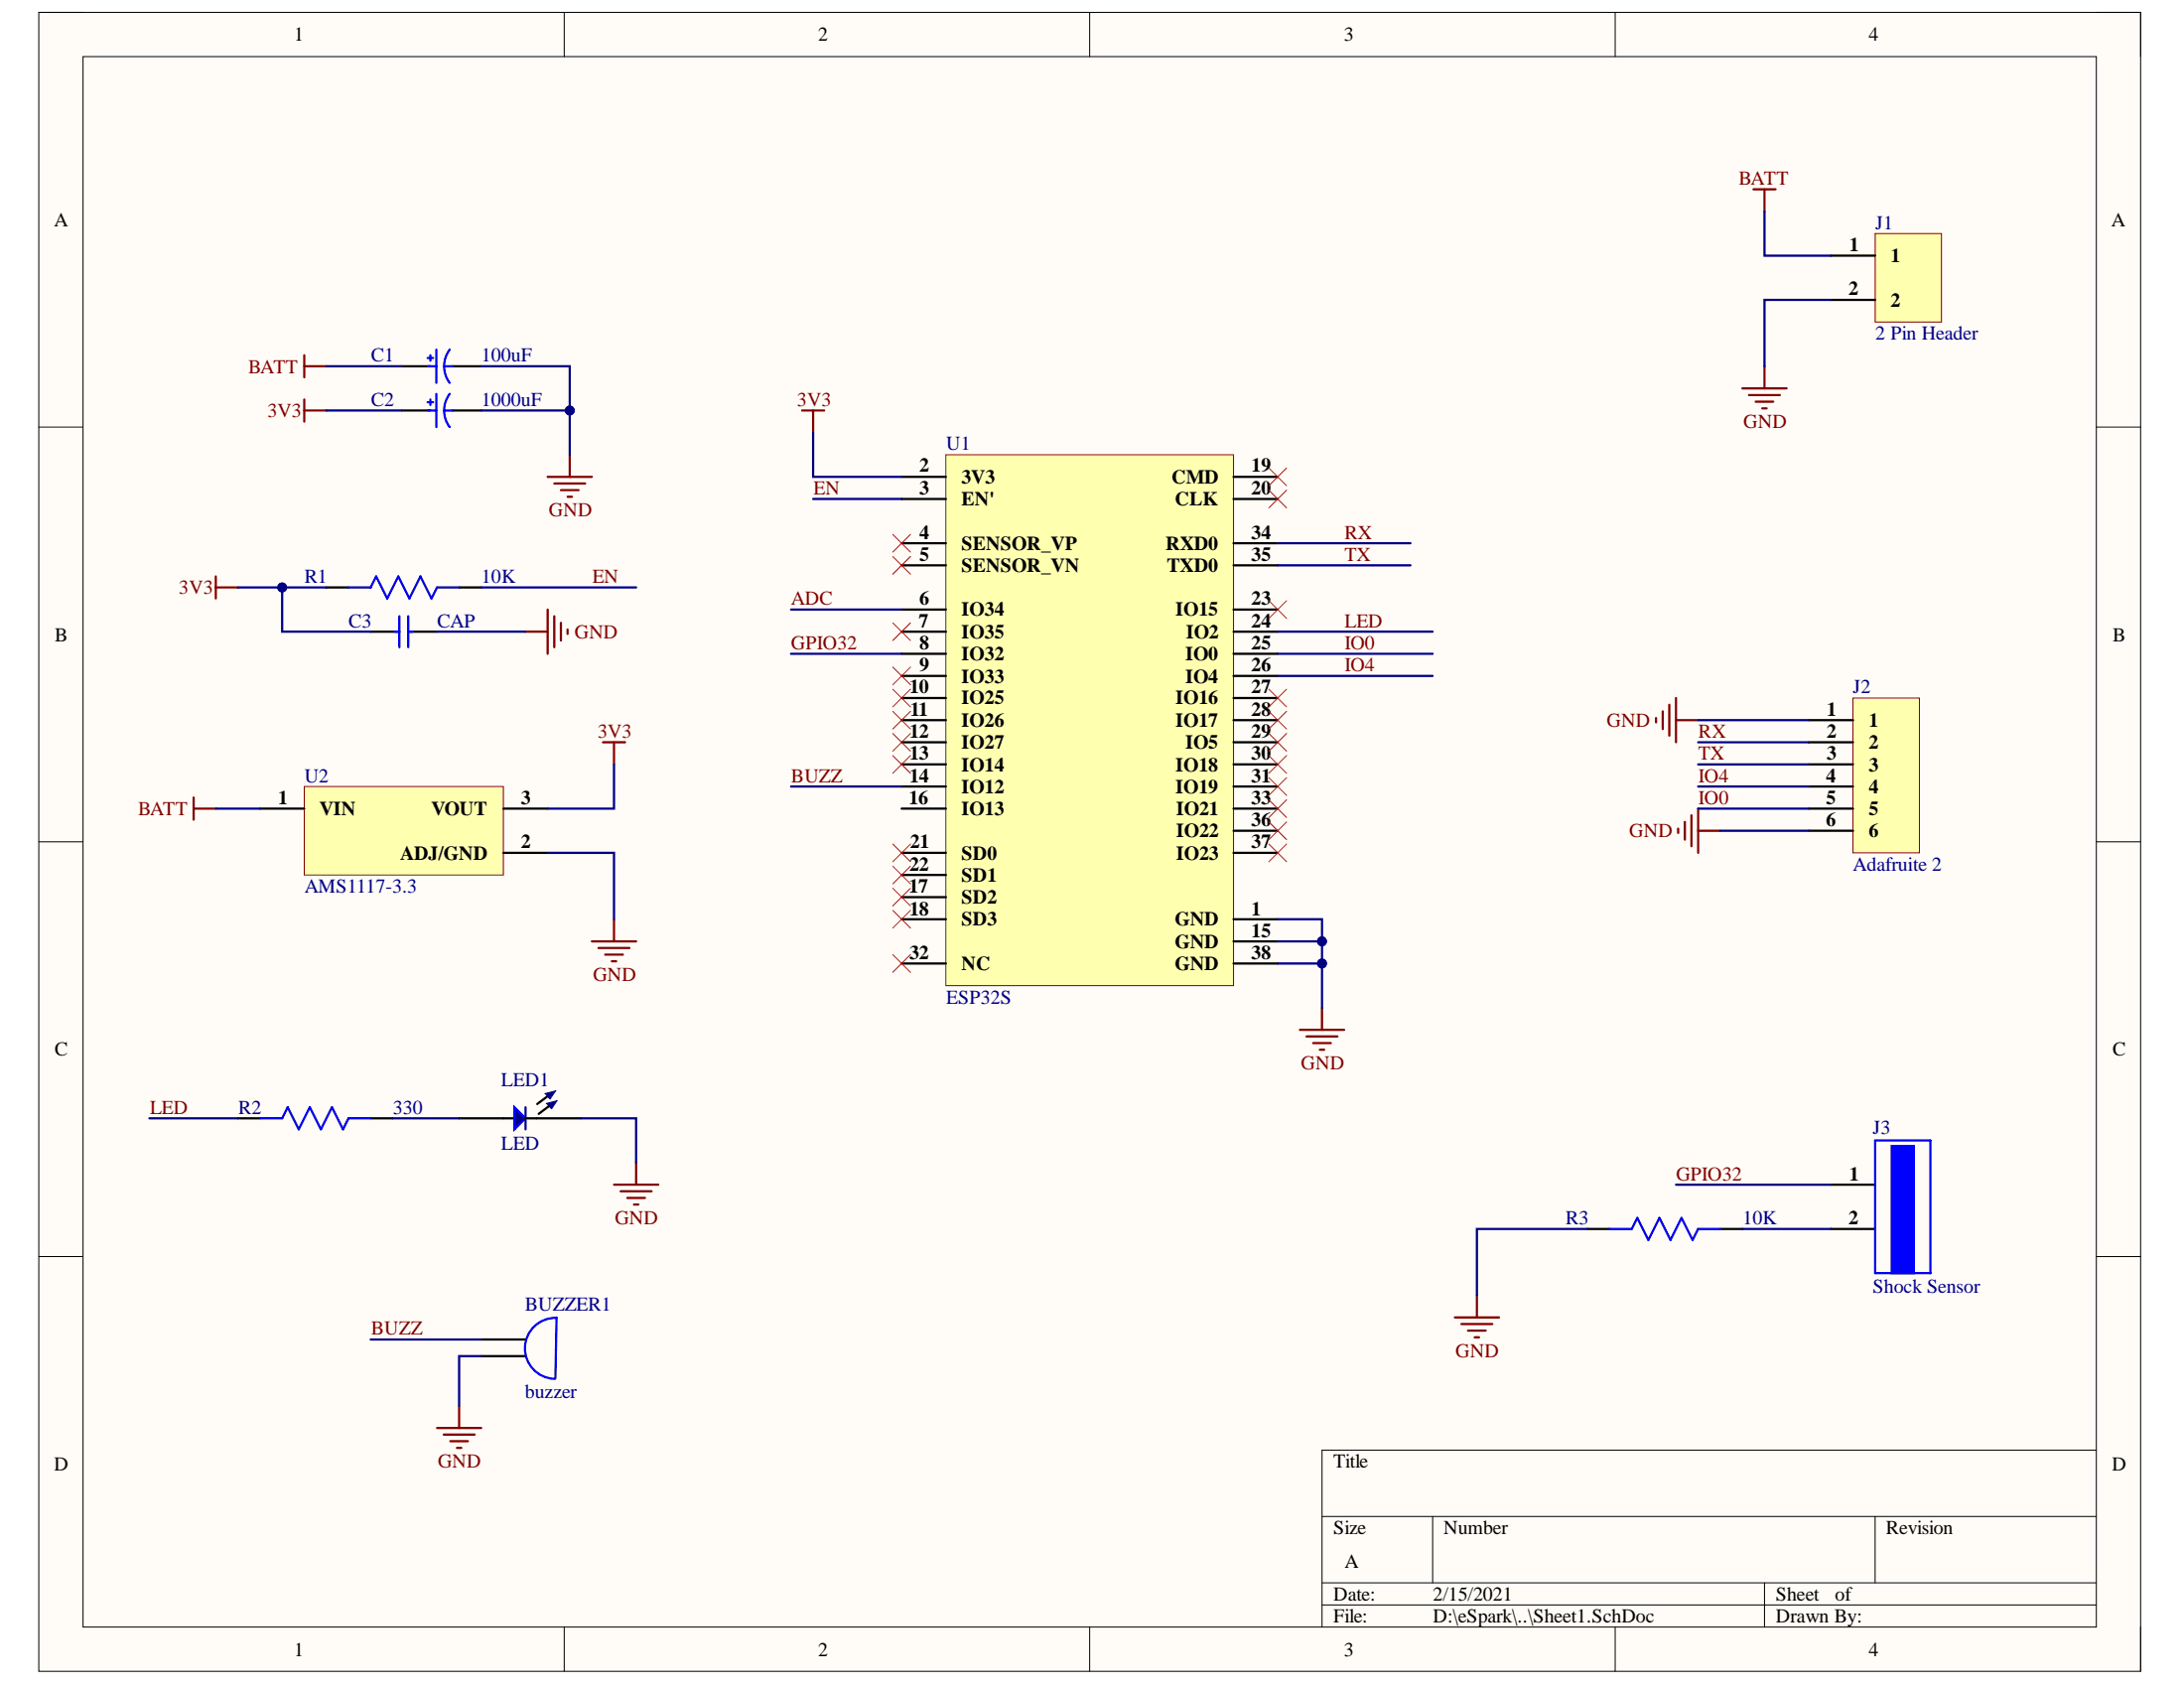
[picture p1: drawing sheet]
<svg xmlns="http://www.w3.org/2000/svg" width="279mm" height="216mm" viewBox="0 0 279 216" stroke-linecap="round" stroke-linejoin="round" font-family="sans-serif">
<path d="M5 1.6h268.8v212.2h-268.8z" fill-rule="evenodd" fill="#fffcf8"/>
<path d="M5 1.6h268.8v212.2h-268.8z" fill="none" stroke="#000" stroke-width=".13"/>
<path d="M10.6 7.2h257.6v200.9h-257.6z" fill-rule="evenodd" fill="#fffcf8"/>
<g fill="none" stroke="#000" stroke-width=".13">
<path d="M5 1.6h5.6M10.6 7.2h257.6v200.9h-257.6zM72.2 1.6v5.6M139.4 1.6v5.6M206.6 1.6v5.6M268.2 1.6h5.6v5.6M5 54.6h5.6M268.2 54.6h5.6M5 107.7h5.6M268.2 107.7h5.6M5 160.7h5.6M268.2 160.7h5.6"/>
<path d="M169.1 194h99.1M183.3 194v8.4M239.9 194v8.4M268.2 185.5h-99.1v22.6M72.2 208.1v5.7M139.4 208.1v5.7M169.1 202.4h99.1M169.1 205.3h99.1M206.6 208.1v5.7M225.7 202.4v5.7M273.8 208.1v5.7"/>
</g>
<path d="M121 58.2h36.8v67.9h-36.8z" fill-rule="evenodd" fill="#ffffb0"/>
<path d="M121 58.2h36.8v67.9h-36.8z" fill="none" stroke="#800000" stroke-width=".13"/>
<g fill="none" stroke="#000" stroke-width=".29">
<path d="M115.3 61h5.7M115.3 63.8h5.7M115.3 69.5h5.7M115.3 72.3h5.7M115.3 78h5.7M157.8 61h5.7M157.8 63.8h5.7M157.8 69.5h5.7M157.8 72.3h5.7M157.8 78h5.7M115.3 80.8h5.7M115.3 83.6h5.7"/>
<path d="M115.3 86.5h5.7M115.3 89.3h5.7M115.3 92.1h5.7M115.3 94.9h5.7M115.3 97.8h5.7M157.8 80.8h5.7M157.8 83.6h5.7M157.8 86.5h5.7M157.8 89.3h5.7M157.8 92.1h5.7M157.8 94.9h5.7M157.8 97.8h5.7"/>
<path d="M115.3 117.6h5.7M115.3 100.6h5.7M115.3 103.4h5.7M115.3 114.7h5.7M115.3 109.1h5.7M115.3 111.9h5.7M157.8 117.6h5.7M157.8 100.6h5.7M157.8 103.4h5.7M157.8 109.1h5.7M157.8 106.3h5.7M115.3 123.2h5.7"/>
<path d="M157.8 120.4h5.7M157.8 123.2h5.7"/>
</g>
<path d="M102.6 52.5h2.8M104 52.5v2.8" fill="none" stroke="#800000" stroke-width=".29"/>
<path d="M239.9 29.9h8.5v11.3h-8.5z" fill-rule="evenodd" fill="#ffffb0"/>
<path d="M239.9 29.9h8.5v11.3h-8.5z" fill="none" stroke="#800000" stroke-width=".13"/>
<path d="M234.2 32.7h5.7M234.2 38.4h5.7M234.2 151.5h5.7M234.2 157.2h5.7" fill="none" stroke="#000" stroke-width=".29"/>
<path d="M222.9 49.7h5.7M223.7 50.5h4M224.6 51.4h2.3M225.4 52.2h.6M225.7 46.8v2.9M24.8 102v2.8M24.8 103.4h2.8" fill="none" stroke="#800000" stroke-width=".29"/>
<path d="M239.9 145.9h7.1v16.9h-7.1z" fill="none" stroke="#00f" stroke-width=".29"/>
<path d="M242 146.6h2.8v16.2h-2.8z" fill-rule="evenodd" fill="#00f"/>
<path d="M242 146.6h2.8v16.2h-2.8z" fill="none" stroke="#00f" stroke-width=".29"/>
<path d="M237.1 89.3h8.4v19.8h-8.4z" fill-rule="evenodd" fill="#ffffb0"/>
<path d="M237.1 89.3h8.4v19.8h-8.4z" fill="none" stroke="#800000" stroke-width=".13"/>
<path d="M231.4 92.1h5.7M231.4 94.9h5.7M231.4 97.8h5.7M231.4 100.6h5.7M231.4 103.4h5.7M231.4 106.3h5.7" fill="none" stroke="#000" stroke-width=".29"/>
<path d="M38.9 100.6h25.5v11.3h-25.5z" fill-rule="evenodd" fill="#ffffb0"/>
<path d="M38.9 100.6h25.5v11.3h-25.5z" fill="none" stroke="#800000" stroke-width=".13"/>
<path d="M41.8 75.1h2.8M58.7 75.1h2.9M33.3 103.4h5.6M64.4 103.4h5.7M64.4 109.1h5.7M58.7 143h7.1M68.6 143h5.7M203.1 157.2h2.8M220.1 157.2h2.8" fill="none" stroke="#000" stroke-width=".29"/>
<g fill="none" stroke="#800000" stroke-width=".29">
<path d="M224.3 24.2h2.8M225.7 24.2v2.8M27.6 73.7v2.9M27.6 75.1h2.8M77.1 94.9h2.9M78.6 94.9v2.9M211.9 91.8v.6M212.7 91v2.2M213.6 90.1v4M214.4 89.3v5.6M214.4 92.1h2.8M78.6 117.6v2.8"/>
<path d="M214.7 106v.5M215.5 105.1v2.3M216.4 104.3v3.9M217.2 103.4v5.7M217.2 106.3h2.9M75.7 120.4h5.7M76.6 121.2h3.9M77.4 122.1h2.3M78.3 122.9h.5M166.3 131.7h5.7M167.1 132.6h4M168 133.4h2.3"/>
<path d="M168.8 134.3h.6M169.1 128.9v2.8M186.1 168.5h5.7M187 169.3h3.9M187.8 170.2h2.3M188.7 171h.5M188.9 165.7v2.8"/>
</g>
<path d="M44.6 75.1h2.8l.7-1.4 1.4 2.9 1.5-2.9 1.4 2.9 1.4-2.9 1.4 2.9 .7-1.5h2.8M205.9 157.2h2.9l.7-1.4 1.4 2.8 1.4-2.8 1.4 2.8 1.4-2.8 1.4 2.8 .7-1.4h2.9" fill="none" stroke="#00f" stroke-width=".29"/>
<path d="M114.2 116.4l2.3 2.3M116.5 116.4l-2.3 2.3" fill="none" stroke="#f00" stroke-width=".13"/>
<path d="M65.8 141.6l1.4 1.4-1.4 1.5z" fill="#0c0087"/>
<path d="M65.8 141.6l1.4 1.4-1.4 1.5z" fill="none" stroke="#00f" stroke-width=".29"/>
<path d="M67.2 141.6v2.9" fill="none" stroke="#11037f" stroke-width=".29"/>
<path d="M70.1 140.2l-1.4 1" fill="none" stroke="#000" stroke-width=".29"/>
<path d="M69.7 139.9l1.4-.4-.7 1z" fill-rule="evenodd" fill="#0c0087"/>
<path d="M69.7 139.9l1.4-.4-.7 1z" fill="none" stroke="#0c0087" stroke-width=".13"/>
<path d="M69.9 141.1l1.4-.3-.7 1z" fill-rule="evenodd" fill="#0c0087"/>
<path d="M69.9 141.1l1.4-.3-.7 1z" fill="none" stroke="#0c0087" stroke-width=".13"/>
<path d="M51.4 46.8h3.7M51.4 52.5h3.7M57.9 46.8h3.7M57.9 52.5h3.7M47.4 80.8h3.7M52.2 80.8h3.7M30.4 143h2.9M47.4 143h2.8M67.2 143h1.4M70.2 141.5l-1.3 1M61.6 171.3h5.6M61.6 173.5h5.6" fill="none" stroke="#000" stroke-width=".29"/>
<g fill="none" stroke="#00f" stroke-width=".29">
<path d="M54.7 45.8h.7M54.7 51.4h.7M54.8 46.8h1M54.8 52.5h1M55.1 45.4v.7M55.1 51.1v.7M55.8 44.7v4.3M55.8 50.4v4.2M56.8 46.8h1.1M56.8 52.5h1.1M57.5 44.7a3.5 3.5 0 0 0 0 4.3M57.5 50.4a3.5 3.5 0 0 0 0 4.2"/>
<path d="M51.1 78.8v4M52.2 78.8v4M50.5 80.8h.6M52.2 80.8h.6M33.3 143h2.8l.7-1.4 1.4 2.9 1.4-2.9 1.4 2.9 1.5-2.9 1.4 2.9 .7-1.5h2.8M71.2 168.6a3.9 3.9 0 0 0-4 3.8 3.9 3.9 0 0 0 3.8 4M71.2 168.5l-.1 7.8"/>
</g>
<g fill="none" stroke="#800000" stroke-width=".29">
<path d="M38.9 45.4v2.9M38.9 51.1v2.8M38.9 46.8h2.9M38.9 52.5h2.9M72.9 58.2v2.8M70.1 61h5.6M70.1 78v5.6M70.9 61.8h4M70.9 78.8v4M71.8 62.7h2.2M71.8 79.7v2.2M72.6 63.5h.6"/>
<path d="M67.2 80.8h2.9M72.6 80.5v.6M78.6 151.5h5.6M79.4 152.4h4M80.3 153.2h2.2M81.1 154.1h.6M81.4 148.7v2.8M58.7 179.8v2.8M55.9 182.6h5.7M56.8 183.5h3.9M57.6 184.3h2.3M58.5 185.2h.5"/>
</g>
<path d="M234.2 38.4h-8.5v8.4M30.4 75.1h11.4M27.6 103.4h5.7M19.1 143h11.3" fill="none" stroke="#000080" stroke-width=".29"/>
<circle cx="36.1" cy="75.1" r=".57" fill="#000080"/>
<circle cx="36.1" cy="75.1" r=".57" fill="none" stroke="#000080" stroke-width=".13"/>
<path d="M36.1 75.1v5.7h11.3" fill="none" stroke="#000080" stroke-width=".29"/>
<circle cx="36.1" cy="75.1" r=".57" fill="#000080"/>
<circle cx="36.1" cy="75.1" r=".57" fill="none" stroke="#000080" stroke-width=".13"/>
<path d="M41.8 52.5h9.6M41.8 46.8h9.6M61.6 52.5h11.3M61.6 75.1h19.8M55.9 80.8h11.3M50.2 143h8.5M47.4 171.3h14.2M61.6 173.5h-2.9v6.3" fill="none" stroke="#000080" stroke-width=".29"/>
<circle cx="72.9" cy="52.5" r=".56" fill="#000080"/>
<circle cx="72.9" cy="52.5" r=".56" fill="none" stroke="#000080" stroke-width=".13"/>
<path d="M61.6 46.8h11.3v11.4" fill="none" stroke="#000080" stroke-width=".29"/>
<circle cx="72.9" cy="52.5" r=".56" fill="#000080"/>
<circle cx="72.9" cy="52.5" r=".56" fill="none" stroke="#000080" stroke-width=".13"/>
<path d="M104 55.3v5.7h11.3M101.2 78h14.1M104 63.8h11.3M78.6 97.8v5.6h-8.5M101.2 83.6h14.1M70.1 109.1h8.5v8.5M101.2 100.6h14.1M163.5 123.2h5.6M74.3 143h7.1v5.7" fill="none" stroke="#000080" stroke-width=".29"/>
<circle cx="169.1" cy="123.2" r=".57" fill="#000080"/>
<circle cx="169.1" cy="123.2" r=".57" fill="none" stroke="#000080" stroke-width=".13"/>
<path d="M163.5 120.4h5.6" fill="none" stroke="#000080" stroke-width=".29"/>
<circle cx="169.1" cy="120.4" r=".57" fill="#000080"/>
<circle cx="169.1" cy="120.4" r=".57" fill="none" stroke="#000080" stroke-width=".13"/>
<path d="M163.5 117.6h5.6v11.3" fill="none" stroke="#000080" stroke-width=".29"/>
<circle cx="169.1" cy="120.4" r=".57" fill="#000080"/>
<circle cx="169.1" cy="120.4" r=".57" fill="none" stroke="#000080" stroke-width=".13"/>
<circle cx="169.1" cy="123.2" r=".57" fill="#000080"/>
<circle cx="169.1" cy="123.2" r=".57" fill="none" stroke="#000080" stroke-width=".13"/>
<g fill="none" stroke="#000080" stroke-width=".29">
<path d="M225.7 27v5.7h8.5M163.5 72.3h17M163.5 69.5h17M163.5 86.5h19.8M163.5 83.6h19.8M163.5 80.8h19.8M217.2 97.8h14.2M217.2 94.9h14.2M217.2 92.1h14.2M217.2 103.4h14.2M217.2 100.6h14.2M220.1 106.3h11.3"/>
<path d="M203.1 157.2h-14.2v8.5M214.4 151.5h19.8M222.9 157.2h11.3"/>
</g>
<g fill="none" stroke="#f00" stroke-width=".13">
<path d="M162.3 59.9l2.3 2.2M164.6 59.9l-2.3 2.2M114.2 68.3l2.3 2.3M114.2 71.2l2.3 2.2M114.2 79.7l2.3 2.2M116.5 68.3l-2.3 2.3M116.5 71.2l-2.3 2.2M116.5 79.7l-2.3 2.2M162.3 76.8l2.3 2.3M162.3 62.7l2.3 2.3M164.6 76.8l-2.3 2.3M164.6 62.7l-2.3 2.3"/>
<path d="M114.2 85.3l2.3 2.3M114.2 88.2l2.3 2.2M114.2 91l2.3 2.2M114.2 93.8l2.3 2.3M114.2 96.6l2.3 2.3M116.5 85.3l-2.3 2.3M116.5 88.2l-2.3 2.2M116.5 91l-2.3 2.2M116.5 93.8l-2.3 2.3M116.5 96.6l-2.3 2.3M162.3 99.5l2.3 2.2M162.3 96.6l2.3 2.3"/>
<path d="M162.3 93.8l2.3 2.3M162.3 91l2.3 2.2M162.3 88.2l2.3 2.2M164.6 99.5l-2.3 2.2M164.6 96.6l-2.3 2.3M164.6 93.8l-2.3 2.3M164.6 91l-2.3 2.2M164.6 88.2l-2.3 2.2M114.2 108l2.3 2.2M114.2 110.8l2.3 2.2M114.2 113.6l2.3 2.3M116.5 108l-2.3 2.2"/>
<path d="M116.5 110.8l-2.3 2.2M116.5 113.6l-2.3 2.3M162.3 108l2.3 2.2M162.3 105.1l2.3 2.3M162.3 102.3l2.3 2.3M164.6 108l-2.3 2.2M164.6 105.1l-2.3 2.3M164.6 102.3l-2.3 2.3M114.2 122.1l2.3 2.3M116.5 122.1l-2.3 2.3"/>
</g>
<g font-size="2.5">
<text x="37.6" y="5.2">1</text>
<text x="104.7" y="5.2">2</text>
<text x="171.9" y="5.2">3</text>
<text x="239.1" y="5.2">4</text>
<text x="6.9" y="29">A</text>
<text x="270.1" y="29">A</text>
<text x="236.6" y="32.1">1</text>
<text x="241.9" y="33.5">1</text>
<text x="236.5" y="37.7">2</text>
<text x="241.9" y="39.2">2</text>
<text x="117.6" y="60.4">2</text>
<text x="117.6" y="63.3">3</text>
<text x="123" y="61.8">3V3</text>
<text x="123" y="64.7">EN'</text>
<text x="149.9" y="61.8">CMD</text>
<text x="150.3" y="64.7">CLK</text>
<text x="160.1" y="60.4">19</text>
<text x="160.1" y="63.3">20</text>
<text x="117.6" y="68.9">4</text>
<text x="117.6" y="71.7">5</text>
<text x="123" y="70.3">SENSOR_VP</text>
<text x="149.1" y="70.3">RXD0</text>
<text x="160.1" y="68.9">34</text>
<text x="160.1" y="71.7">35</text>
<text x="117.6" y="77.4">6</text>
<text x="123" y="73.1">SENSOR_VN</text>
<text x="149.3" y="73.1">TXD0</text>
<text x="160.1" y="77.4">23</text>
<text x="7" y="82">B</text>
<text x="117.5" y="80.2">7</text>
<text x="117.6" y="83">8</text>
<text x="123" y="78.8">IO34</text>
<text x="123" y="81.7">IO35</text>
<text x="150.4" y="78.8">IO15</text>
<text x="151.7" y="81.7">IO2</text>
<text x="160.1" y="80.2">24</text>
<text x="160.1" y="83">25</text>
<text x="270.3" y="82">B</text>
<text x="116.3" y="88.7">10</text>
<text x="117.6" y="85.9">9</text>
<text x="123" y="84.4">IO32</text>
<text x="123" y="87.3">IO33</text>
<text x="151.7" y="84.4">IO0</text>
<text x="151.7" y="87.3">IO4</text>
<text x="160.1" y="85.9">26</text>
<text x="160.1" y="88.7">27</text>
<text x="116.3" y="94.4">12</text>
<text x="116.4" y="91.5">11</text>
<text x="123" y="90.1">IO25</text>
<text x="123" y="93">IO26</text>
<text x="123" y="95.8">IO27</text>
<text x="150.4" y="90.1">IO16</text>
<text x="150.4" y="93">IO17</text>
<text x="151.7" y="95.8">IO5</text>
<text x="160.1" y="91.5">28</text>
<text x="160.1" y="94.4">29</text>
<text x="233.7" y="91.5">1</text>
<text x="233.7" y="94.4">2</text>
<text x="239.1" y="93">1</text>
<text x="239.1" y="95.8">2</text>
<text x="116.3" y="97.2">13</text>
<text x="116.3" y="100.1">14</text>
<text x="123" y="98.6">IO14</text>
<text x="123" y="101.4">IO12</text>
<text x="150.4" y="98.6">IO18</text>
<text x="150.4" y="101.4">IO19</text>
<text x="160.1" y="97.2">30</text>
<text x="160.1" y="100.1">31</text>
<text x="233.6" y="100.1">4</text>
<text x="233.7" y="97.2">3</text>
<text x="239.1" y="98.6">3</text>
<text x="239.1" y="101.4">4</text>
<text x="35.6" y="102.9">1</text>
<text x="40.9" y="104.3">VIN</text>
<text x="55.2" y="104.3">VOUT</text>
<text x="66.7" y="102.9">3</text>
<text x="116.3" y="102.9">16</text>
<text x="123" y="104.3">IO13</text>
<text x="150.5" y="104.3">IO21</text>
<text x="150.5" y="107.1">IO22</text>
<text x="160.1" y="102.9">33</text>
<text x="160.1" y="105.7">36</text>
<text x="233.6" y="102.9">5</text>
<text x="233.6" y="105.7">6</text>
<text x="239.1" y="104.3">5</text>
<text x="239.1" y="107.1">6</text>
<text x="51.2" y="109.9">ADJ/GND</text>
<text x="66.7" y="108.5">2</text>
<text x="116.3" y="111.4">22</text>
<text x="116.4" y="108.5">21</text>
<text x="123" y="109.9">SD0</text>
<text x="123" y="112.7">SD1</text>
<text x="150.5" y="109.9">IO23</text>
<text x="160.1" y="108.5">37</text>
<text x="116.3" y="114.2">17</text>
<text x="116.3" y="117">18</text>
<text x="123" y="115.6">SD2</text>
<text x="123" y="118.4">SD3</text>
<text x="150.3" y="118.4">GND</text>
<text x="160.1" y="117">1</text>
<text x="160.1" y="119.8">15</text>
<text x="116.3" y="122.7">32</text>
<text x="123" y="124.1">NC</text>
<text x="150.3" y="121.3">GND</text>
<text x="150.3" y="124.1">GND</text>
<text x="160.1" y="122.7">38</text>
<text x="7" y="135">C</text>
<text x="270.3" y="135">C</text>
<text x="236.6" y="151">1</text>
<text x="236.5" y="156.6">2</text>
<text x="6.9" y="188.1">D</text>
<text x="170.6" y="187.7">Title</text>
<text x="270.2" y="188.1">D</text>
<text x="170.6" y="196.3">Size</text>
<text x="184.7" y="196.3">Number</text>
<text x="241.3" y="196.3">Revision</text>
<text x="172" y="200.5">A</text>
<text x="170.6" y="204.7">Date:</text>
<text x="170.6" y="207.6">File:</text>
<text x="183.3" y="204.7">2/15/2021</text>
<text x="183.3" y="207.6">D:\eSpark\..\Sheet1.SchDoc</text>
<text x="227.2" y="204.7">Sheet</text>
<text x="227.2" y="207.6">Drawn By:</text>
<text x="234.8" y="204.7">of</text>
<text x="37.6" y="211.8">1</text>
<text x="104.7" y="211.8">2</text>
<text x="171.9" y="211.8">3</text>
<text x="239.1" y="211.8">4</text>
</g>
<g font-size="2.5" fill="#800000">
<text x="222.4" y="23.6">BATT</text>
<text x="31.8" y="47.7">BATT</text>
<text x="34.2" y="53.4">3V3</text>
<text x="102" y="51.9">3V3</text>
<text x="223" y="54.7">GND</text>
<text x="104.1" y="63.3">EN</text>
<text x="70.2" y="66">GND</text>
<text x="172" y="68.9">RX</text>
<text x="172" y="71.7">TX</text>
<text x="22.9" y="76">3V3</text>
<text x="75.8" y="74.6">EN</text>
<text x="101.2" y="77.4">ADC</text>
<text x="73.5" y="81.7">GND</text>
<text x="101.2" y="83">GPIO32</text>
<text x="172" y="83">IO0</text>
<text x="172" y="80.2">LED</text>
<text x="172" y="85.9">IO4</text>
<text x="76.5" y="94.4">3V3</text>
<text x="205.6" y="93">GND</text>
<text x="217.3" y="94.4">RX</text>
<text x="101.2" y="100.1">BUZZ</text>
<text x="217.3" y="97.2">TX</text>
<text x="217.3" y="100.1">IO4</text>
<text x="17.7" y="104.3">BATT</text>
<text x="208.4" y="107.1">GND</text>
<text x="217.3" y="102.9">IO0</text>
<text x="75.9" y="125.5">GND</text>
<text x="166.4" y="136.8">GND</text>
<text x="19.2" y="142.5">LED</text>
<text x="214.4" y="151">GPIO32</text>
<text x="78.7" y="156.6">GND</text>
<text x="47.5" y="170.8">BUZZ</text>
<text x="186.2" y="173.6">GND</text>
<text x="56" y="187.7">GND</text>
</g>
<g font-size="2.5" fill="#000080">
<text x="239.9" y="29.3">J1</text>
<text x="47.5" y="46.3">C1</text>
<text x="61.6" y="46.3">100uF</text>
<text x="239.9" y="43.4">2 Pin Header</text>
<text x="47.5" y="51.9">C2</text>
<text x="61.6" y="51.9">1000uF</text>
<text x="121.1" y="57.6">U1</text>
<text x="38.9" y="74.6">R1</text>
<text x="61.6" y="74.6">10K</text>
<text x="44.6" y="80.2">C3</text>
<text x="55.9" y="80.2">CAP</text>
<text x="237.1" y="88.7">J2</text>
<text x="38.9" y="100.1">U2</text>
<text x="237.1" y="111.4">Adafruite 2</text>
<text x="38.9" y="114.2">AMS1117-3.3</text>
<text x="121.1" y="128.4">ESP32S</text>
<text x="30.5" y="142.5">R2</text>
<text x="50.3" y="142.5">330</text>
<text x="64.1" y="139">LED1</text>
<text x="64.1" y="147">LED</text>
<text x="239.6" y="145">J3</text>
<text x="200.3" y="156.6">R3</text>
<text x="223" y="156.6">10K</text>
<text x="67.2" y="167.6">BUZZER1</text>
<text x="239.6" y="165.3">Shock Sensor</text>
<text x="67.2" y="178.8">buzzer</text>
</g>
</svg>
